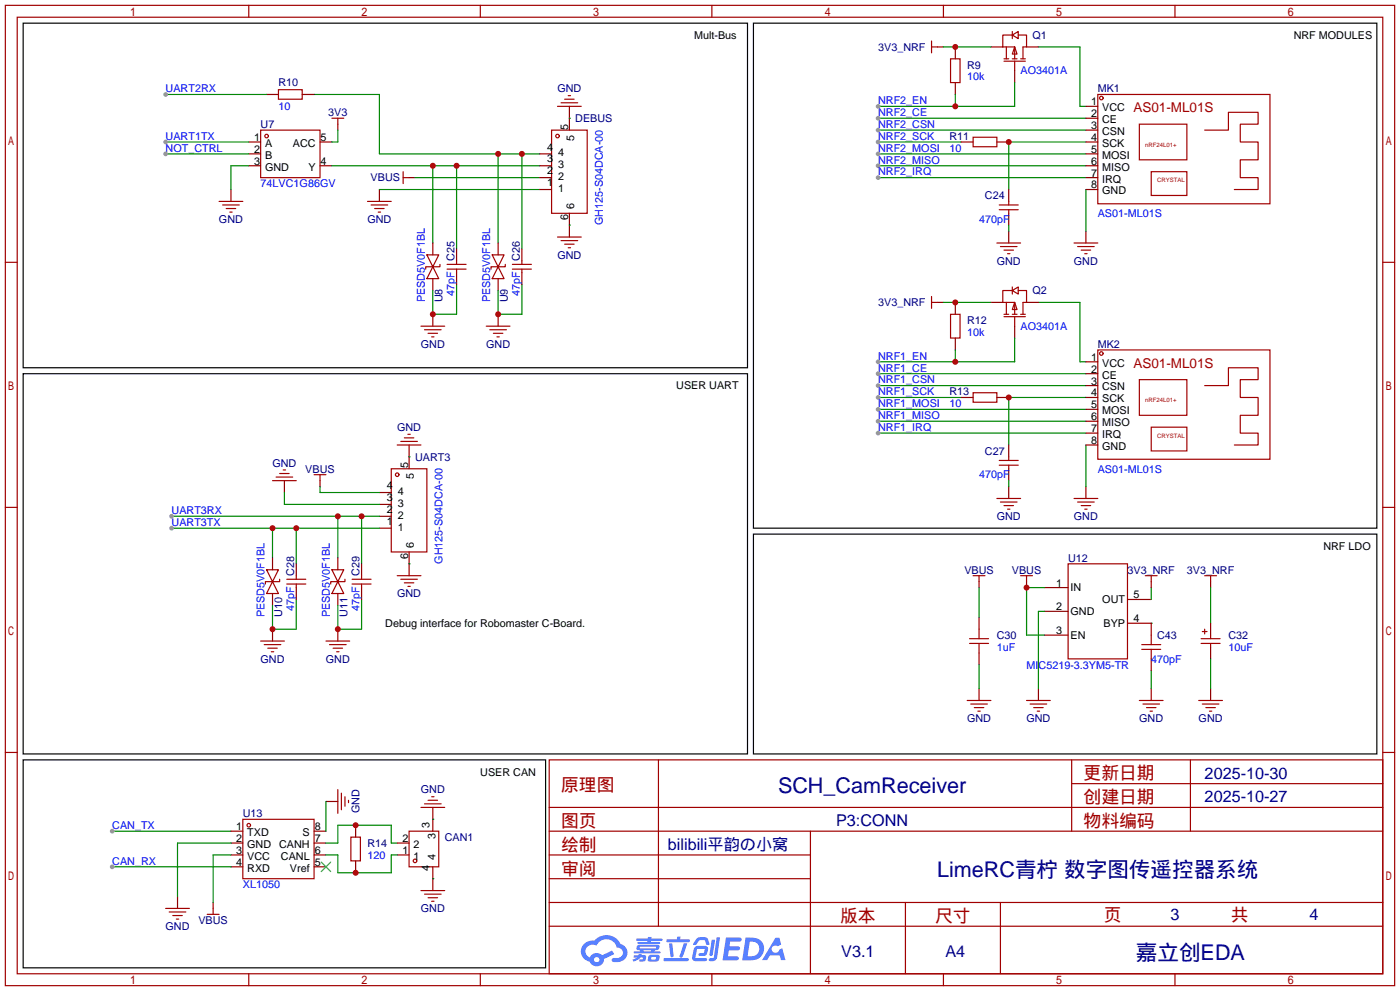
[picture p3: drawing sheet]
<svg xmlns="http://www.w3.org/2000/svg" width="299mm" height="212mm" viewBox="0 0 299 212" stroke-linecap="round" stroke-linejoin="round" font-family="sans-serif">
<g fill="none" stroke="#a10000" stroke-width=".25">
<path d="M1.1 1.1h297.2v209.6h-297.2zM3.7 3.7h292.1v204.5h-292.1zM53.2 1.1v2.6M102.7 1.1v2.6M152.3 1.1v2.6M201.8 1.1v2.6M251.3 1.1v2.6M1.1 56.1h2.6M295.8 56.1h2.5M1.1 108.5h2.6M295.8 108.5h2.5M1.1 160.8h2.6"/>
<path d="M117.5 162.4h178.3v45.8h-178.3zM117.5 177.7h178.3M117.5 172.6h178.3M140.8 162.4v35.6M173.4 177.7v30.5M229.2 162.4v15.3M229.2 167.5h66.6M254.6 162.4v15.3M295.8 160.8h2.5M117.5 182.8h55.9M117.5 198h178.3M117.5 192.9h178.3"/>
<path d="M117.5 187.8h55.9M193.7 192.9v15.3M214 192.9v15.3M53.2 208.2v2.5M102.7 208.2v2.5M152.3 208.2v2.5M201.8 208.2v2.5M251.3 208.2v2.5"/>
</g>
<g fill="#5487ff">
<path d="M155.3 200.4h2.7a.48 .48 0 0 1 .7 .4 .48 .48 0 0 1-.7 .5h-1.8l-.2 1h1.9a.43 .43 0 0 1 .4 .5 .43 .43 0 0 1-.5 .3h-1.9l-.2 1.3h1.7a.45 .45 0 0 1 .6 .2 .45 .45 0 0 1-.2 .6l-3.2 .1z"/>
<path d="M165.9 200.5h.8l.4 1.4-.7 .4a.84 .84 0 0 0-1.2 .2 .84 .84 0 0 0 .3 1.2 .84 .84 0 0 0 1.1-.5l.1-.2 .6-.3 .7 2.5h-.9l-.3-1h-2.1l-.6 1h-1.1z"/>
<path d="M152.2 200.9h.8l-.5 3.2a.36 .36 0 0 1-.4 .3 .36 .36 0 0 1-.3-.4z"/>
<path d="M153.3 200.4h.7l-.6 4.3a1.13 1.13 0 0 1-1.8 .6l.2-.4 .7-.1 .2-.2z"/>
<path d="M149 200.7l.6-.4h1a.77 .77 0 0 1 .9 .6l.3 .9-.2 .2h-.5l-.3-.9-.2-.1h-1l-.7 1-.6-.1v-.1z"/>
<path d="M148.6 202.5l.5-.3h1.7a.81 .81 0 0 1 .7 .5 .81 .81 0 0 1-.2 .8 .81 .81 0 0 1-.9 .9h-.7a.32 .32 0 0 1-.3-.4 .32 .32 0 0 1 .4-.3h.7l.3-.9-1.7 .1-.3 1.9h2.1a.32 .32 0 0 1 .4 .4 .32 .32 0 0 1-.4 .3l-2.3-.1-.5-.3v-.5z"/>
<path d="M142 204.8h5a.33 .33 0 0 1 .3 .4 .33 .33 0 0 1-.3 .3h-4.9l-.2-.2z"/>
<path d="M146.3 201.6h.7l-.6 2a.98 .98 0 0 1-.8 1.1l-.3-.3z"/>
<path d="M143.1 201.7h.7l.3 2.6a.34 .34 0 0 1-.3 .3 .34 .34 0 0 1-.4-.2z"/>
<path d="M142.6 200.8h2.2l.2-.6h.6l-.1 .6h1.8a.32 .32 0 0 1 .3 .3 .32 .32 0 0 1-.4 .3h-4.5l-.1-.1z"/>
<path d="M135.6 204.2h.9l.1-.2 .7-.1-.1 .3h.9a.82 .82 0 0 1-.6 1.3h-.7v-.4h.6l.1-.4a.68 .68 0 0 0-1 .4l-1 .4-.2-.4 1-.4h-.8z"/>
<path d="M136.1 200.6h2.5v-.3h.8l-.1 .3h2.2l.2 .3-.2 .2h-2.3v.3h1.8l.2 .2-.2 .2h-4.5l-.1-.4h2l.1-.3h-2.3l-.1-.2z"/>
<path d="M159.5 200.4l-.7 4.9h1.6a2.5 2.5 0 0 0 3-2.5 2.5 2.5 0 0 0-3.1-2.4zM160.4 201.3a1.61 1.61 0 0 1 2 1.4 1.61 1.61 0 0 1-1.8 1.7h-.7z"/>
<path d="M136.3 202.2a.55 .55 0 0 0-.2 .7 .55 .55 0 0 0 .7 .2l.1 .3h-1.3v.4h5.5l.2-.2-.2-.2h-1.2l.2-.3a.7 .7 0 0 0 .8-.2 .7 .7 0 0 0 0-.9h-4.1zM136.9 202.4h3.3l.2 .1-.2 .2h-3.2zM137.6 203.1h1.7l-.2 .3h-1.4z"/>
<path d="M138.8 204.3a1.05 1.05 0 0 0-.1 1.2 2.91 2.91 0 0 0 2.2-.2 .98 .98 0 0 0 0-1.2h-1.6zM139.4 204.6l.8-.1 .1 .4-.2 .2h-.8z"/>
<path d="M125 201.7a2.23 2.23 0 0 0-.7 2.3 2.23 2.23 0 0 0 1.8 1.6 1.58 1.58 0 0 0 1.8 .9 1.58 1.58 0 0 0 1.3-1.5l2.2-1-.5-.8-2.1 1a1.65 1.65 0 0 0-2.6 .5 1.47 1.47 0 0 1-.8-2.1 1.47 1.47 0 0 1 2.2-.5 2.3 2.3 0 0 1 2.3-1.3 2.3 2.3 0 0 1 2.1 1.7 1.12 1.12 0 0 1 1.2 1.1 1.12 1.12 0 0 1-1.1 1.2h-.7a.45 .45 0 0 0-.6 .3 .45 .45 0 0 0 .5 .6 2.21 2.21 0 0 0 2.2-.6 2.21 2.21 0 0 0 .5-2.3 2.13 2.13 0 0 0-1.3-1 3.3 3.3 0 0 0-5.5-.7l-1.2 .1zM127.1 205.2a.57 .57 0 0 1 1.1 0 .57 .57 0 0 1-1.1 0z"/>
</g>
<path d="M87.5 97.7v2.5M60.8 102.7v2.6M68.5 102.7v1.3M81.2 105.3h2.5M81.2 107.8h2.5M81.2 110.4h2.5M81.2 112.9h2.5M87.5 118v2.5" fill="none" stroke="#870000" stroke-width=".25"/>
<g fill="none" stroke="#a10000" stroke-width=".25">
<path d="M58.3 102.7h5.1M59.1 102h3.5M59.8 101.2h2M60.6 100.5h.5M67.2 101.5h2.5M68.5 101.5v1.2M83.7 100.2h7.6v17.8h-7.6z"/>
<circle cx="85" cy="101.5" r=".38"/>
</g>
<path d="M36.7 112.9h44.5M58.3 112.9v6.4M63.4 112.9v7.6" fill="none" stroke="#008700" stroke-width=".25"/>
<g fill="#c00">
<circle cx="58.3" cy="112.9" r=".63"/>
<circle cx="63.4" cy="112.9" r=".63"/>
</g>
<circle cx="36.7" cy="112.9" r=".51" fill="#999"/>
<path d="M36.7 110.4h44.5M72.3 110.4v8.9M77.3 110.4v10.1" fill="none" stroke="#008700" stroke-width=".25"/>
<g fill="#c00">
<circle cx="72.3" cy="110.4" r=".63"/>
<circle cx="77.3" cy="110.4" r=".63"/>
</g>
<circle cx="36.7" cy="110.4" r=".51" fill="#999"/>
<path d="M222.1 64.6h8.9v12.7h1.3M187.8 82.4h44.5M232.3 95.1v8.9M60.8 105.3v2.5h20.4M68.5 104v1.3h12.7" fill="none" stroke="#008700" stroke-width=".25"/>
<path d="M232.3 104v2.6" fill="none" stroke="#870000" stroke-width=".25"/>
<path d="M229.7 106.6h5.1M230.5 107.3h3.6M231.3 108.1h2M232 108.8h.5" fill="none" stroke="#a10000" stroke-width=".25"/>
<circle cx="187.8" cy="82.4" r=".51" fill="#999"/>
<path d="M187.8 79.9h44.5" fill="none" stroke="#008700" stroke-width=".25"/>
<circle cx="187.8" cy="79.9" r=".51" fill="#999"/>
<path d="M187.8 85h17.8M232.3 85h-16.5v10.1" fill="none" stroke="#008700" stroke-width=".25"/>
<circle cx="187.8" cy="85" r=".51" fill="#999"/>
<g fill="none" stroke="#a10000" stroke-width=".25">
<path d="M55.8 27.8h12.7v10.2h-12.7z"/>
<circle cx="57" cy="29.1" r=".38"/>
</g>
<path d="M53.2 30.4h2.6M53.2 32.9h2.6M53.2 35.4h2.6M68.5 30.4h2.5M68.5 35.4h2.5" fill="none" stroke="#870000" stroke-width=".25"/>
<path d="M35.4 30.4h17.8" fill="none" stroke="#008700" stroke-width=".25"/>
<circle cx="35.4" cy="30.4" r=".51" fill="#999"/>
<path d="M35.4 32.9h17.8" fill="none" stroke="#008700" stroke-width=".25"/>
<circle cx="35.4" cy="32.9" r=".51" fill="#999"/>
<path d="M72.3 26.5v1.3M87.5 38h1.3M49.4 40.5v2.6M81.2 40.5v2.6" fill="none" stroke="#870000" stroke-width=".25"/>
<path d="M71 25.3h2.5M72.3 25.3v1.2M86.2 36.7v2.5M86.2 38h1.3M46.9 43.1h5M47.6 43.8h3.6M48.4 44.6h2M49.1 45.3h.6M78.6 43.1h5.1M79.4 43.8h3.5M80.1 44.6h2.1M80.9 45.3h.5" fill="none" stroke="#a10000" stroke-width=".25"/>
<path d="M53.2 35.4h-3.8v5.1M71 35.4h44.4M72.3 27.8v2.6h-1.3M88.8 38h26.6M92.6 35.4v16.5M97.7 35.4v17.8M81.2 40.5h34.2" fill="none" stroke="#008700" stroke-width=".25"/>
<g fill="#c00">
<circle cx="92.6" cy="35.4" r=".63"/>
<circle cx="97.7" cy="35.4" r=".63"/>
</g>
<path d="M67.2 20.2h14v12.7h34.2M106.6 32.9v19M111.6 32.9v20.3" fill="none" stroke="#008700" stroke-width=".25"/>
<g fill="#c00">
<circle cx="106.6" cy="32.9" r=".63"/>
<circle cx="111.6" cy="32.9" r=".63"/>
</g>
<g fill="none" stroke="#a10000" stroke-width=".25">
<path d="M91.3 54.5h2.6l-1.3 2.5zM92.6 57l1.3 2.6h-2.6zM94.1 56.5v.5h-3v.5M105.3 54.5h2.5l-1.2 2.5zM106.6 57l1.2 2.6h-2.5zM108.1 56.5v.5h-3.1v.5M90 69.7h5.1M90.8 70.5h3.6M91.6 71.2h2M92.3 72h.5M104 69.7h5.1M104.8 70.5h3.5"/>
<path d="M105.5 71.2h2.1M106.3 72h.5"/>
</g>
<path d="M92.6 51.9v2.6M92.6 59.6v2.5M106.6 51.9v2.6M106.6 59.6v2.5M92.6 67.2v2.5M106.6 67.2v2.5" fill="none" stroke="#870000" stroke-width=".25"/>
<path d="M97.7 60.8v6.4h-5.1v-5.1" fill="none" stroke="#008700" stroke-width=".25"/>
<circle cx="92.6" cy="67.2" r=".63" fill="#c00"/>
<path d="M111.6 60.8v6.4h-5v-5.1" fill="none" stroke="#008700" stroke-width=".25"/>
<circle cx="106.6" cy="67.2" r=".63" fill="#c00"/>
<g fill="none" stroke="#a10000" stroke-width=".25">
<path d="M55.8 137h5M56.5 137.8h3.6M57 121.8h2.6l-1.3 2.5zM57.3 138.6h2M58 139.3h.5M58.3 124.3l1.3 2.6h-2.6zM59.8 123.8v.5h-3v.5M69.7 137h5.1M70.5 137.8h3.5M71 121.8h2.5l-1.2 2.5zM71.2 138.6h2.1M72 139.3h.5"/>
<path d="M72.3 124.3l1.2 2.6h-2.5zM73.8 123.8v.5h-3.1v.5"/>
</g>
<path d="M58.3 119.3v2.5M72.3 119.3v2.5M58.3 126.9v2.5M58.3 134.5v2.5M72.3 126.9v2.5M72.3 134.5v2.5" fill="none" stroke="#870000" stroke-width=".25"/>
<path d="M63.4 128.1v6.4h-5.1v-5.1" fill="none" stroke="#008700" stroke-width=".25"/>
<circle cx="58.3" cy="134.5" r=".63" fill="#c00"/>
<path d="M77.3 128.1v6.4h-5v-5.1" fill="none" stroke="#008700" stroke-width=".25"/>
<circle cx="72.3" cy="134.5" r=".63" fill="#c00"/>
<path d="M229.7 51.9h5.1M230.5 52.7h3.6M231.3 53.5h2M232 54.2h.5M213.7 99.4h4.1M213.7 98.4h4.1M215.8 97.7v.7M215.8 99.4v.8M213.2 106.6h5.1M214 107.3h3.6M214.8 108.1h2M215.5 108.8h.5" fill="none" stroke="#a10000" stroke-width=".25"/>
<path d="M232.3 49.4v2.5M215.8 95.1v2.6M215.8 100.2v2.5M215.8 104v2.6" fill="none" stroke="#870000" stroke-width=".25"/>
<path d="M187.8 27.8h44.5M215.8 102.7v1.3" fill="none" stroke="#008700" stroke-width=".25"/>
<circle cx="187.8" cy="27.8" r=".51" fill="#999"/>
<path d="M187.8 25.3h44.5" fill="none" stroke="#008700" stroke-width=".25"/>
<circle cx="187.8" cy="25.3" r=".51" fill="#999"/>
<path d="M187.8 30.4h17.8M232.3 30.4h-16.5v10.1" fill="none" stroke="#008700" stroke-width=".25"/>
<circle cx="187.8" cy="30.4" r=".51" fill="#999"/>
<path d="M213.2 51.9h5.1M213.7 44.8h4.1M213.7 43.8h4.1M214 52.7h3.6M214.8 53.5h2M215.5 54.2h.5M215.8 43.1v.7M215.8 44.8v.8" fill="none" stroke="#a10000" stroke-width=".25"/>
<path d="M215.8 40.5v2.6M215.8 45.6v2.5M215.8 49.4v2.5" fill="none" stroke="#870000" stroke-width=".25"/>
<path d="M222.1 10h8.9v12.7h1.3M187.8 35.4h44.5M215.8 48.1v1.3M232.3 40.5v8.9" fill="none" stroke="#008700" stroke-width=".25"/>
<circle cx="187.8" cy="35.4" r=".51" fill="#999"/>
<path d="M187.8 32.9h44.5" fill="none" stroke="#008700" stroke-width=".25"/>
<circle cx="187.8" cy="32.9" r=".51" fill="#999"/>
<path d="M187.8 38h44.5" fill="none" stroke="#008700" stroke-width=".25"/>
<circle cx="187.8" cy="38" r=".51" fill="#999"/>
<path d="M187.8 87.5h44.5" fill="none" stroke="#008700" stroke-width=".25"/>
<circle cx="187.8" cy="87.5" r=".51" fill="#999"/>
<path d="M187.8 90h44.5" fill="none" stroke="#008700" stroke-width=".25"/>
<circle cx="187.8" cy="90" r=".51" fill="#999"/>
<path d="M187.8 92.6h44.5" fill="none" stroke="#008700" stroke-width=".25"/>
<circle cx="187.8" cy="92.6" r=".51" fill="#999"/>
<g fill="none" stroke="#a10000" stroke-width=".25">
<path d="M199.3 8.8v2.5M199.3 10h1.2M203.3 12.6h2.1v5.1h-2.1zM214.8 13.1h4.5M214.8 12.6h1M215.3 10v2.6M216.5 7.5l1.3-.8v1.6zM216.5 7.5h-2v2.5h2.5v2.6M216.5 6.7v1.6M216.5 12.6h1.1M217 10l.6 1.6h-1.1zM217 13.1v2"/>
<path d="M217.8 7.5h1.8v2.5h-.8v2.6M218.3 12.6h1M95.6 57.5h4.1M95.6 56.5h4.1M97.7 55.8v.7M97.7 57.5v.8M109.6 57.5h4.1M109.6 56.5h4.1M111.6 55.8v.7M111.6 57.5v.8M234.8 74.8h36.9v23.4h-36.9zM243.7 81.2h10.2v7.6h-10.2z"/>
<path d="M246.3 91.3h7.6v5.1h-7.6zM257.7 82.4h5.1v-3.8h6.3v2.6h-3.8v3.8h3.8v3.8h-3.8v3.8h3.8v2.5h-5.1"/>
<circle cx="235.6" cy="75.6" r=".38"/>
</g>
<g fill="none" stroke="#870000" stroke-width=".25">
<path d="M200.5 10h1.3M204.3 10v2.6M204.3 17.7v2.5M212 10h2.5M217 15.1v2.6M219.6 10h2.5M97.7 53.2v2.6M97.7 58.3v2.5M111.6 53.2v2.6M111.6 58.3v2.5M232.3 77.3h2.5M232.3 79.9h2.5"/>
<path d="M232.3 82.4h2.5M232.3 85h2.5M232.3 87.5h2.5M232.3 90h2.5M232.3 92.6h2.5M232.3 95.1h2.5"/>
</g>
<path d="M201.8 10h10.2" fill="none" stroke="#008700" stroke-width=".25"/>
<circle cx="204.3" cy="10" r=".63" fill="#c00"/>
<path d="M217 17.7v5h-29.2M204.3 20.2v2.5" fill="none" stroke="#008700" stroke-width=".25"/>
<circle cx="204.3" cy="22.7" r=".63" fill="#c00"/>
<circle cx="187.8" cy="22.7" r=".51" fill="#999"/>
<g fill="none" stroke="#a10000" stroke-width=".25">
<path d="M234.8 20.2h36.9v23.4h-36.9zM243.7 26.5h10.2v7.7h-10.2zM246.3 36.7h7.6v5.1h-7.6zM257.7 27.8h5.1v-3.8h6.3v2.5h-3.8v3.9h3.8v3.8h-3.8v3.8h3.8v2.5h-5.1M199.3 63.4v2.5M199.3 64.6h1.2M203.3 67.2h2.1v5.1h-2.1zM214.8 67.7h4.5M214.8 67.2h1M215.3 64.6v2.6M216.5 62.1l1.3-.8v1.6zM216.5 62.1h-2v2.5h2.5v2.6"/>
<path d="M216.5 61.3v1.6M216.5 67.2h1.1M217 64.6l.6 1.6h-1.1zM217 67.7v2M217.8 62.1h1.8v2.5h-.8v2.6M218.3 67.2h1"/>
<circle cx="235.6" cy="21" r=".38"/>
</g>
<g fill="none" stroke="#870000" stroke-width=".25">
<path d="M232.3 22.7h2.5M232.3 25.3h2.5M232.3 27.8h2.5M232.3 30.4h2.5M232.3 32.9h2.5M232.3 35.4h2.5M232.3 38h2.5M232.3 40.5h2.5M200.5 64.6h1.3M204.3 64.6v2.6M204.3 72.3v2.5M212 64.6h2.5"/>
<path d="M217 69.7v2.6M219.6 64.6h2.5"/>
</g>
<path d="M201.8 64.6h10.2" fill="none" stroke="#008700" stroke-width=".25"/>
<circle cx="204.3" cy="64.6" r=".63" fill="#c00"/>
<path d="M204.3 74.8v2.5M217 72.3v5h-29.2" fill="none" stroke="#008700" stroke-width=".25"/>
<circle cx="204.3" cy="77.3" r=".63" fill="#c00"/>
<circle cx="187.8" cy="77.3" r=".51" fill="#999"/>
<path d="M213.2 30.4h2.6" fill="none" stroke="#870000" stroke-width=".25"/>
<circle cx="215.8" cy="30.4" r=".63" fill="#c00"/>
<path d="M205.6 30.4h2.6M213.2 85h2.6" fill="none" stroke="#870000" stroke-width=".25"/>
<path d="M208.2 29.3h5v2.1h-5z" fill="none" stroke="#a10000" stroke-width=".25"/>
<circle cx="215.8" cy="85" r=".63" fill="#c00"/>
<path d="M205.6 85h2.6M209.4 124.3v1.3M209.4 132v2.5M209.4 139.6v2.5M259 124.3v1.3M259 133.2v2.6M259 138.3v2.5M209.4 147.2v2.5M259 147.2v2.5" fill="none" stroke="#870000" stroke-width=".25"/>
<g fill="none" stroke="#a10000" stroke-width=".25">
<path d="M208.2 83.9h5v2.1h-5zM207.4 137.5h4.1M207.4 136.5h4.1M208.2 123.1h2.5M209.4 123.1v1.2M209.4 134.5v2M209.4 137.5v2.1M256.9 137.5h4.1M256.9 136.5h4.1M257.2 135h1M257.7 123.1h2.5M257.7 134.5v1"/>
<path d="M259 123.1v1.2M259 135.8v.7M259 137.5v.8M206.9 149.7h5.1M207.6 150.5h3.6M208.4 151.3h2M209.2 152h.5M256.4 149.7h5.1M257.2 150.5h3.5M257.9 151.3h2.1M258.7 152h.5"/>
</g>
<path d="M209.4 125.6v6.4M259 125.6v7.6M209.4 142.1v5.1M259 140.8v6.4M24 177.7h25.4" fill="none" stroke="#008700" stroke-width=".25"/>
<circle cx="24" cy="177.7" r=".51" fill="#999"/>
<g fill="none" stroke="#a10000" stroke-width=".25">
<path d="M51.9 175.1h15.3v12.7h-15.3zM35.4 194.2h5.1M36.2 194.9h3.6M37 195.7h2M37.7 196.5h.5"/>
<circle cx="53.2" cy="176.4" r=".38"/>
</g>
<path d="M49.4 177.7h2.5M67.2 177.7h2.5M38 191.6v2.6M49.4 180.2h2.5M49.4 182.8h2.5M49.4 185.3h2.5M67.2 180.2h2.5M67.2 182.8h2.5M67.2 185.3h2.5" fill="none" stroke="#870000" stroke-width=".25"/>
<path d="M68.7 184.3l2 2M70.7 184.3l-2 2" fill="none" stroke="#3c3" stroke-width=".25"/>
<path d="M24 185.3h25.4M49.4 180.2h-11.4v11.4" fill="none" stroke="#008700" stroke-width=".25"/>
<circle cx="24" cy="185.3" r=".51" fill="#999"/>
<path d="M69.7 171.3h2.6M76.1 176.4v2.5M92.6 175.1v2.6M45.6 192.9v1.3M85 182.8h2.5M85 180.2h2.5M92.6 185.3v2.5" fill="none" stroke="#870000" stroke-width=".25"/>
<g fill="none" stroke="#a10000" stroke-width=".25">
<path d="M72.3 168.8v5.1M73 169.5v3.6M73.8 170.3v2M74.5 171.1v.5M75.1 178.9h2v5.1h-2zM87.5 177.7h6.4v7.6h-6.4zM44.3 195.5h2.6M45.6 194.2v1.3"/>
<circle cx="88.8" cy="184" r=".38"/>
</g>
<path d="M69.7 171.3v6.4M49.4 182.8h-3.8v10.1M69.7 182.8h2.6v3.8h11.4v-3.8h1.3M69.7 180.2h2.6v-3.8h11.4v3.8h1.3" fill="none" stroke="#008700" stroke-width=".25"/>
<circle cx="76.1" cy="176.4" r=".63" fill="#c00"/>
<path d="M76.1 184v2.6" fill="none" stroke="#870000" stroke-width=".25"/>
<circle cx="76.1" cy="186.6" r=".63" fill="#c00"/>
<path d="M57 20.2h2.6M64.6 20.2h2.6M92.6 172.6v2.5M92.6 187.8v2.6" fill="none" stroke="#870000" stroke-width=".25"/>
<path d="M59.6 19.2h5v2h-5zM90 172.6h5.1M90.8 171.8h3.6M91.6 171.1h2M92.3 170.3h.5M90 190.4h5.1M90.8 191.1h3.6M91.6 191.9h2M92.3 192.7h.5" fill="none" stroke="#a10000" stroke-width=".25"/>
<path d="M35.4 20.2h21.6M92.6 175.1h.1M92.6 187.8h.1" fill="none" stroke="#008700" stroke-width=".25"/>
<circle cx="35.4" cy="20.2" r=".51" fill="#999"/>
<g fill="none" stroke="#870000" stroke-width=".25">
<path d="M115.4 32.9h2.6M115.4 35.4h2.6M115.4 38h2.6M121.8 22.7v5.1M115.4 40.5h2.6M121.8 45.6v5.1M87.5 95.1v2.6M63.4 120.5v2.6M63.4 125.6v2.5M77.3 120.5v2.6M77.3 125.6v2.5M87.5 120.5v2.6"/>
<path d="M219.6 124.3v1.3M223.4 125.6h5.1M223.4 130.7h5.1M223.4 135.8h5.1M241.2 133.2h5.1v2.6M241.2 128.1h5.1M222.1 147.2v2.5M246.3 140.8v2.6M246.3 147.2v2.5"/>
</g>
<g fill="none" stroke="#a10000" stroke-width=".25">
<path d="M118 27.8h7.6v17.8h-7.6zM119.3 22.7h5M120 22h3.6M120.8 21.2h2M121.5 20.4h.5M119.3 50.7h5M120 51.4h3.6M120.8 52.2h2M121.5 53h.5M85 95.1h5M85.7 94.4h3.6M86.5 93.6h2"/>
<path d="M87.2 92.8h.6M61.3 123.8h4.1M61.3 124.8h4.1M63.4 123.1v.7M63.4 124.8v.8M75.3 123.8h4.1M75.3 124.8h4.1M77.3 123.1v.7M77.3 124.8v.8M85 123.1h5M85.7 123.8h3.6M86.5 124.6h2"/>
<path d="M87.2 125.3h.6M228.5 120.5h12.7v20.3h-12.7zM244.2 138.8h4.1M244.2 137.8h4.1M246.3 135.8v2M246.3 138.8v2M219.6 149.7h5.1M220.3 150.5h3.6M221.1 151.3h2M221.9 152h.5M243.7 149.7h5.1M244.5 150.5h3.5"/>
<path d="M245.2 151.3h2.1M246 152h.5"/>
<circle cx="119.3" cy="29.1" r=".38"/>
</g>
<path d="M121.8 25.3h.1M121.8 48.1h.1M87.5 97.7h.1M87.5 120.5h.1M223.4 130.7h-1.3v16.5M223.4 125.6h-3.8v10.2h3.8M246.3 133.2h.1M246.3 125.6v2.5M246.3 143.4v3.8" fill="none" stroke="#008700" stroke-width=".25"/>
<circle cx="219.6" cy="125.6" r=".63" fill="#c00"/>
<path d="M218.3 123.1h2.6M219.6 123.1v1.2M245 123.1h2.5M246.3 123.1v1.2" fill="none" stroke="#a10000" stroke-width=".25"/>
<path d="M246.3 124.3v1.3" fill="none" stroke="#870000" stroke-width=".25"/>
<path d="M5 5h154.9v73.6h-154.9zM161.2 5h133.3v107.9h-133.3zM5 79.9h154.9v81.3h-154.9zM161.2 114.2h133.3v47h-133.3zM5 162.4h111.7v44.5h-111.7z" fill="none" stroke="#000" stroke-width=".25"/>
<g font-size="4.6" fill="#000080">
<text x="166.4" y="169.6">SCH_CamReceiver</text>
<text x="200.4" y="187.4">LimeRC青柠 数字图传遥控器系统</text>
<text x="243" y="205.2">嘉立创EDA</text>
</g>
<g font-size="3.8" fill="#a00000">
<text x="231.8" y="166.6">更新日期</text>
<text x="120" y="169.2">原理图</text>
<text x="231.8" y="171.7">创建日期</text>
<text x="120" y="176.8">图页</text>
<text x="231.8" y="176.8">物料编码</text>
<text x="120" y="181.9">绘制</text>
<text x="120" y="186.9">审阅</text>
<text x="179.7" y="197.1">版本</text>
<text x="200" y="197.1">尺寸</text>
<text x="236.1" y="196.8">页</text>
<text x="263.3" y="196.8">共</text>
</g>
<g font-size="3.5" fill="#000080">
<text x="257.7" y="166.4">2025-10-30</text>
<text x="257.7" y="171.5">2025-10-27</text>
<text x="178.9" y="176.6">P3:CONN</text>
<text x="142.9" y="181.7">bilibili平韵の小窝</text>
<text x="250.4" y="196.6">3</text>
<text x="280.1" y="196.6">4</text>
<text x="180" y="204.5">V3.1</text>
<text x="202.2" y="204.5">A4</text>
</g>
<g font-size="2.9" fill="#a00000">
<text x="242.4" y="24">AS01-ML01S</text>
<text x="242.4" y="78.6">AS01-ML01S</text>
</g>
<g font-size="2.3">
<text x="148.5" y="8.3">Mult-Bus</text>
<text x="276.7" y="8.3">NRF MODULES</text>
<text x="233.4" y="22.5">1</text>
<text x="235.8" y="23.8">VCC</text>
<text x="121.6" y="27.7" transform="rotate(-90 121.6 27.7)">5</text>
<text x="233.4" y="25">2</text>
<text x="233.4" y="27.6">3</text>
<text x="235.8" y="26.3">CE</text>
<text x="235.8" y="28.9">CSN</text>
<text x="54.3" y="30.1">1</text>
<text x="54.3" y="32.7">2</text>
<text x="54.3" y="35.2">3</text>
<text x="56.7" y="31.4">A</text>
<text x="56.7" y="33.9">B</text>
<text x="62.6" y="31.4">ACC</text>
<text x="68.6" y="35.2">4</text>
<text x="68.6" y="30.1">5</text>
<text x="117.1" y="32.2">4</text>
<text x="117.1" y="34.7">3</text>
<text x="119.4" y="33.4">4</text>
<text x="119.4" y="36">3</text>
<text x="122.8" y="30" transform="rotate(-90 122.8 30)">5</text>
<text x="233.4" y="30.1">4</text>
<text x="233.4" y="32.7">5</text>
<text x="233.4" y="35.2">6</text>
<text x="235.8" y="31.4">SCK</text>
<text x="235.8" y="33.9">MOSI</text>
<text x="56.7" y="36.5">GND</text>
<text x="66" y="36.5">Y</text>
<text x="117.1" y="37.3">2</text>
<text x="117.1" y="39.8">1</text>
<text x="119.4" y="38.5">2</text>
<text x="119.4" y="41.1">1</text>
<text x="233.4" y="37.7">7</text>
<text x="233.4" y="40.3">8</text>
<text x="235.8" y="36.5">MISO</text>
<text x="235.8" y="39">IRQ</text>
<text x="235.8" y="41.6">GND</text>
<text x="121.6" y="47" transform="rotate(-90 121.6 47)">6</text>
<text x="122.8" y="44.7" transform="rotate(-90 122.8 44.7)">6</text>
<text x="233.4" y="77.1">1</text>
<text x="144.7" y="83.2">USER UART</text>
<text x="233.4" y="79.7">2</text>
<text x="233.4" y="82.2">3</text>
<text x="235.8" y="78.4">VCC</text>
<text x="235.8" y="80.9">CE</text>
<text x="235.8" y="83.5">CSN</text>
<text x="233.4" y="84.7">4</text>
<text x="233.4" y="87.3">5</text>
<text x="233.4" y="89.8">6</text>
<text x="235.8" y="86">SCK</text>
<text x="235.8" y="88.5">MOSI</text>
<text x="233.4" y="92.4">7</text>
<text x="233.4" y="94.9">8</text>
<text x="235.8" y="91.1">MISO</text>
<text x="235.8" y="93.6">IRQ</text>
<text x="87.3" y="100.1" transform="rotate(-90 87.3 100.1)">5</text>
<text x="235.8" y="96.2">GND</text>
<text x="82.8" y="104.6">4</text>
<text x="82.8" y="107.1">3</text>
<text x="85.1" y="105.8">4</text>
<text x="88.5" y="102.4" transform="rotate(-90 88.5 102.4)">5</text>
<text x="82.8" y="109.6">2</text>
<text x="82.8" y="112.2">1</text>
<text x="85.1" y="108.4">3</text>
<text x="85.1" y="110.9">2</text>
<text x="85.1" y="113.5">1</text>
<text x="87.3" y="119.4" transform="rotate(-90 87.3 119.4)">6</text>
<text x="88.5" y="117" transform="rotate(-90 88.5 117)">6</text>
<text x="283.1" y="117.5">NRF LDO</text>
<text x="225.9" y="125.4">1</text>
<text x="225.9" y="130.5">2</text>
<text x="229" y="126.4">IN</text>
<text x="229" y="131.5">GND</text>
<text x="235.8" y="128.9">OUT</text>
<text x="242.4" y="127.9">5</text>
<text x="82.4" y="134">Debug interface for Robomaster C-Board.</text>
<text x="225.9" y="135.5">3</text>
<text x="229" y="136.5">EN</text>
<text x="236" y="134">BYP</text>
<text x="242.4" y="133">4</text>
<text x="102.7" y="165.8">USER CAN</text>
<text x="50.5" y="180">2</text>
<text x="50.5" y="177.4">1</text>
<text x="52.9" y="178.7">TXD</text>
<text x="64.7" y="178.7">S</text>
<text x="67.3" y="177.4">8</text>
<text x="67.3" y="180">7</text>
<text x="86.1" y="180">2</text>
<text x="91.9" y="177.1" transform="rotate(-90 91.9 177.1)">3</text>
<text x="93.1" y="179.4" transform="rotate(-90 93.1 179.4)">3</text>
<text x="50.5" y="185.1">4</text>
<text x="50.5" y="182.5">3</text>
<text x="52.9" y="183.8">VCC</text>
<text x="52.9" y="181.3">GND</text>
<text x="59.7" y="181.3">CANH</text>
<text x="60.1" y="183.8">CANL</text>
<text x="67.3" y="182.5">6</text>
<text x="67.3" y="185.1">5</text>
<text x="86.1" y="182.5">1</text>
<text x="88.4" y="183.8">1</text>
<text x="88.4" y="181.3">2</text>
<text x="93.1" y="183.9" transform="rotate(-90 93.1 183.9)">4</text>
<text x="52.9" y="186.3">RXD</text>
<text x="62" y="186.3">Vref</text>
<text x="91.9" y="186.2" transform="rotate(-90 91.9 186.2)">4</text>
</g>
<g font-size="2.3" fill="#000080">
<text x="187.8" y="10.8">3V3_NRF</text>
<text x="220.9" y="8.3">Q1</text>
<text x="206.9" y="14.7">R9</text>
<text x="59.6" y="18.5">R10</text>
<text x="119.2" y="19.7">GND</text>
<text x="234.8" y="19.7">MK1</text>
<text x="55.8" y="27.4">U7</text>
<text x="70.2" y="24.8">3V3</text>
<text x="123.1" y="26.1">DEBUS</text>
<text x="203.1" y="29.9">R11</text>
<text x="79.3" y="38.8">VBUS</text>
<text x="46.8" y="47.7">GND</text>
<text x="78.6" y="47.7">GND</text>
<text x="210.7" y="42.6">C24</text>
<text x="97.2" y="55.8" transform="rotate(-90 97.2 55.8)">C25</text>
<text x="111.2" y="55.8" transform="rotate(-90 111.2 55.8)">C26</text>
<text x="119.2" y="55.3">GND</text>
<text x="213.2" y="56.6">GND</text>
<text x="229.7" y="56.6">GND</text>
<text x="94.7" y="64.6" transform="rotate(-90 94.7 64.6)">U8</text>
<text x="108.6" y="64.6" transform="rotate(-90 108.6 64.6)">U9</text>
<text x="187.8" y="65.5">3V3_NRF</text>
<text x="220.9" y="62.9">Q2</text>
<text x="206.9" y="69.3">R12</text>
<text x="90" y="74.3">GND</text>
<text x="104" y="74.3">GND</text>
<text x="234.8" y="74.3">MK2</text>
<text x="203.1" y="84.5">R13</text>
<text x="84.9" y="92.1">GND</text>
<text x="58.3" y="99.7">GND</text>
<text x="65.3" y="101">VBUS</text>
<text x="88.8" y="98.5">UART3</text>
<text x="210.7" y="97.2">C27</text>
<text x="213.2" y="111.2">GND</text>
<text x="229.7" y="111.2">GND</text>
<text x="62.9" y="123.1" transform="rotate(-90 62.9 123.1)">C28</text>
<text x="76.9" y="123.1" transform="rotate(-90 76.9 123.1)">C29</text>
<text x="206.3" y="122.6">VBUS</text>
<text x="216.4" y="122.6">VBUS</text>
<text x="228.5" y="120.1">U12</text>
<text x="241.2" y="122.6">3V3_NRF</text>
<text x="253.9" y="122.6">3V3_NRF</text>
<text x="60.4" y="132" transform="rotate(-90 60.4 132)">U10</text>
<text x="74.3" y="132" transform="rotate(-90 74.3 132)">U11</text>
<text x="84.9" y="127.7">GND</text>
<text x="213.2" y="136.6">C30</text>
<text x="247.5" y="136.6">C43</text>
<text x="262.8" y="136.6">C32</text>
<text x="55.7" y="141.7">GND</text>
<text x="69.7" y="141.7">GND</text>
<text x="206.9" y="154.4">GND</text>
<text x="219.6" y="154.4">GND</text>
<text x="243.7" y="154.4">GND</text>
<text x="256.4" y="154.4">GND</text>
<text x="76.9" y="173.9" transform="rotate(-90 76.9 173.9)">GND</text>
<text x="90" y="169.6">GND</text>
<text x="51.9" y="174.7">U13</text>
<text x="95.1" y="179.8">CAN1</text>
<text x="78.6" y="181">R14</text>
<text x="42.4" y="197.5">VBUS</text>
<text x="90" y="195">GND</text>
<text x="35.4" y="198.8">GND</text>
</g>
<g font-size="2.3" fill="#00f">
<text x="206.9" y="17.2">10k</text>
<text x="218.3" y="15.9">AO3401A</text>
<text x="35.4" y="19.7">UART2RX</text>
<text x="59.6" y="23.5">10</text>
<text x="187.8" y="22.3">NRF2_EN</text>
<text x="35.4" y="29.9">UART1TX</text>
<text x="187.8" y="27.4">NRF2_CSN</text>
<text x="187.8" y="24.8">NRF2_CE</text>
<text x="187.8" y="29.9">NRF2_SCK</text>
<text x="35.4" y="32.4">NOT_CTRL</text>
<text x="187.8" y="35">NRF2_MISO</text>
<text x="187.8" y="32.4">NRF2_MOSI</text>
<text x="203.1" y="32.4">10</text>
<text x="55.8" y="40.1">74LVC1G86GV</text>
<text x="187.8" y="37.5">NRF2_IRQ</text>
<text x="209.4" y="47.7">470pF</text>
<text x="234.8" y="46.4">AS01-ML01S</text>
<text x="129" y="48.1" transform="rotate(-90 129 48.1)">GH125-S04DCA-00</text>
<text x="90.9" y="64.6" transform="rotate(-90 90.9 64.6)">PESD5V0F1BL</text>
<text x="97.2" y="63.4" transform="rotate(-90 97.2 63.4)">47pF</text>
<text x="104.8" y="64.6" transform="rotate(-90 104.8 64.6)">PESD5V0F1BL</text>
<text x="111.2" y="63.4" transform="rotate(-90 111.2 63.4)">47pF</text>
<text x="206.9" y="71.8">10k</text>
<text x="218.3" y="70.5">AO3401A</text>
<text x="187.8" y="76.9">NRF1_EN</text>
<text x="187.8" y="82">NRF1_CSN</text>
<text x="187.8" y="79.4">NRF1_CE</text>
<text x="187.8" y="84.5">NRF1_SCK</text>
<text x="187.8" y="87">NRF1_MOSI</text>
<text x="187.8" y="89.6">NRF1_MISO</text>
<text x="203.1" y="87">10</text>
<text x="187.8" y="92.1">NRF1_IRQ</text>
<text x="234.8" y="101">AS01-ML01S</text>
<text x="209.4" y="102.3">470pF</text>
<text x="36.7" y="112.4">UART3TX</text>
<text x="36.7" y="109.9">UART3RX</text>
<text x="94.7" y="120.5" transform="rotate(-90 94.7 120.5)">GH125-S04DCA-00</text>
<text x="56.6" y="132" transform="rotate(-90 56.6 132)">PESD5V0F1BL</text>
<text x="62.9" y="130.7" transform="rotate(-90 62.9 130.7)">47pF</text>
<text x="70.5" y="132" transform="rotate(-90 70.5 132)">PESD5V0F1BL</text>
<text x="76.9" y="130.7" transform="rotate(-90 76.9 130.7)">47pF</text>
<text x="213.2" y="139.1">1uF</text>
<text x="219.6" y="142.9">MIC5219-3.3YM5-TR</text>
<text x="246.3" y="141.7">470pF</text>
<text x="262.8" y="139.1">10uF</text>
<text x="24" y="177.2">CAN_TX</text>
<text x="24" y="184.8">CAN_RX</text>
<text x="78.6" y="183.6">120</text>
<text x="51.9" y="189.9">XL1050</text>
</g>
<g font-size="1.3" fill="#a00000">
<text x="245" y="31.4">nRF24L01+</text>
<text x="247.5" y="39">CRYSTAL</text>
<text x="245" y="86">nRF24L01+</text>
<text x="247.5" y="93.6">CRYSTAL</text>
</g>
</svg>
